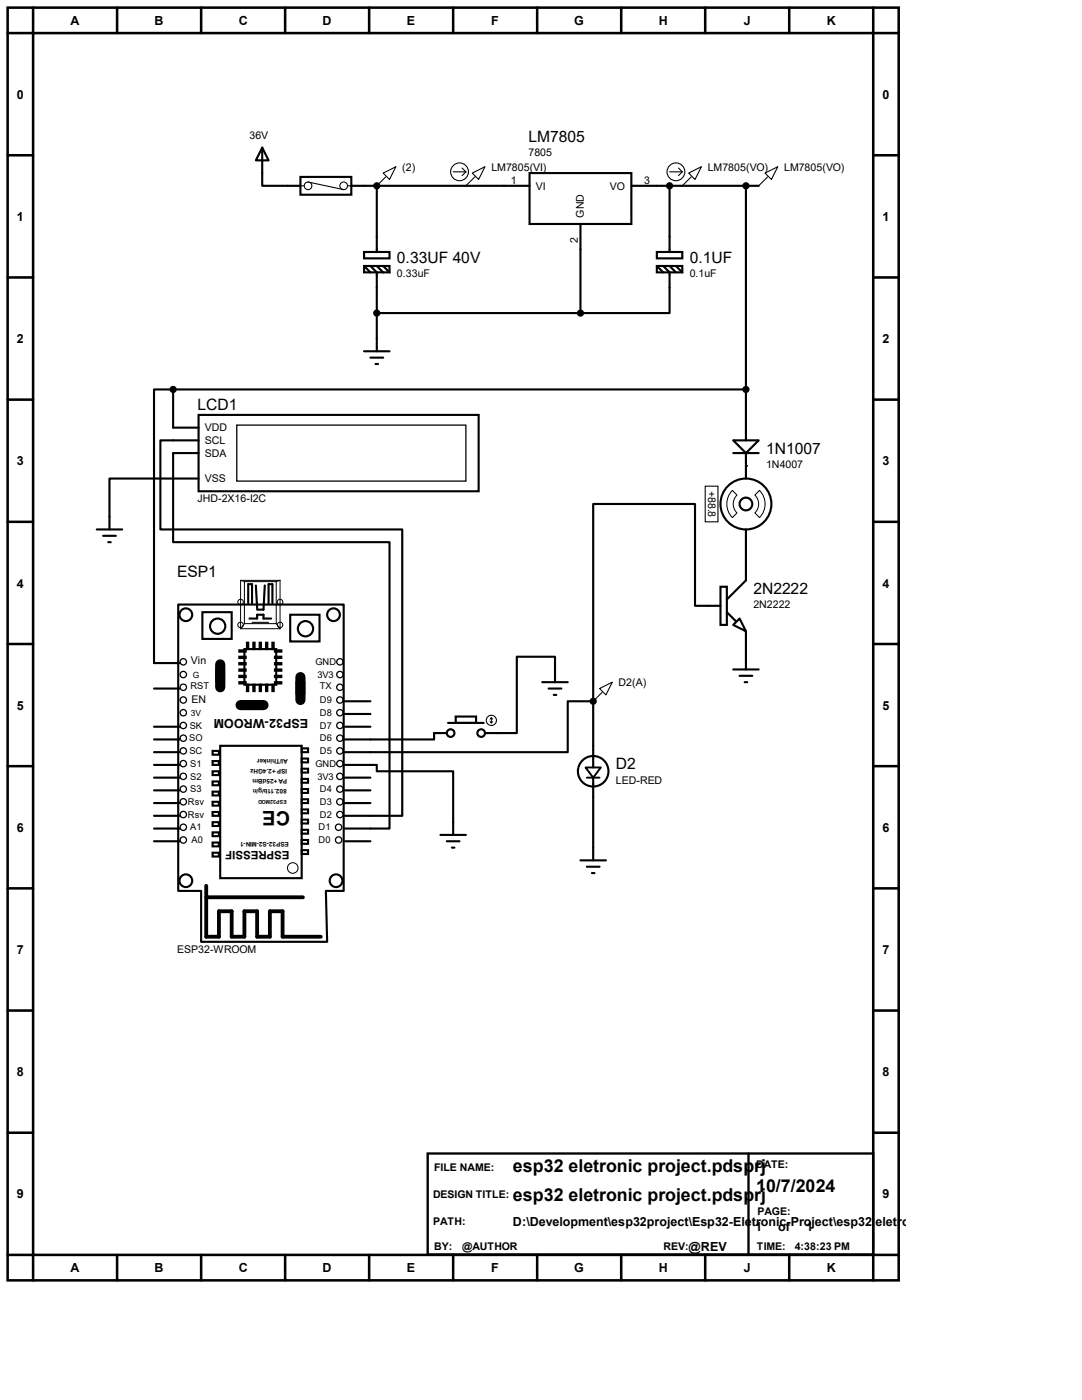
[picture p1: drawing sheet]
<svg xmlns="http://www.w3.org/2000/svg" width="216mm" height="279mm" viewBox="0 0 216 279" stroke-linecap="round" stroke-linejoin="round" font-family="sans-serif">
<g fill="none" stroke="#000" stroke-width=".51">
<path d="M1.5 1.5h177.8v254h-177.8zM6.6 6.6h167.6v243.8h-167.6zM6.6 1.5v5.1h-5.1M23.4 1.5v5.1M40.1 1.5v5.1M56.9 1.5v5.1M73.7 1.5v5.1M90.4 1.5v5.1M107.2 1.5v5.1M124 1.5v5.1M140.7 1.5v5.1M157.5 1.5v5.1"/>
<path d="M174.2 1.5v5.1h5.1M1.5 31h5.1M174.2 31h5.1M1.5 55.4h5.1M174.2 55.4h5.1M1.5 79.8h5.1M174.2 79.8h5.1M1.5 104.1h5.1M174.2 104.1h5.1M1.5 128.5h5.1M174.2 128.5h5.1M1.5 152.9h5.1"/>
<path d="M174.2 152.9h5.1M1.5 177.3h5.1M174.2 177.3h5.1M1.5 201.7h5.1M174.2 201.7h5.1M1.5 226.1h5.1M174.2 226.1h5.1M1.5 250.4h5.1v5.1M23.4 250.4v5.1M40.1 250.4v5.1M56.9 250.4v5.1M73.7 250.4v5.1"/>
<path d="M90.4 250.4v5.1M107.2 250.4v5.1M124 250.4v5.1M140.7 250.4v5.1M157.5 250.4v5.1M179.3 250.4h-5.1v5.1"/>
</g>
<path d="M85.3 230.2h88.9v20.2h-88.9zM149.4 230.2v20.2" fill="none" stroke="#000" stroke-width=".47"/>
<g fill="none" stroke="#000" stroke-width=".42">
<path d="M52.3 29.5l1.3 2.5h-2.5zM52.3 29.5v7.6h7.6M59.9 35.3h10.2v3.6h-10.2zM70.1 37.1h35.6M75.2 37.1v13.2M105.7 34.5h20.3v10.2h-20.3zM126 37.1h25.4M133.6 37.1v13.2M148.8 37.1v50.8M72.6 50.3h5.1v1.3h-5.1zM72.6 53.1h5.1v1.3h-5.1zM72.6 53.1l1.3 1.3"/>
<path d="M73.9 53.1l1.3 1.3v15.7M75.2 53.1l1.3 1.3M76.5 53.1l1.2 1.3M115.8 44.7v17.8M131.1 50.3h5v1.3h-5zM131.1 53.1h5v1.3h-5zM131.1 53.1l1.2 1.3M132.3 53.1l1.3 1.3v8.1h-17.8M133.6 53.1l1.3 1.3M134.9 53.1l1.2 1.3M34.5 77.7h-3.8v54.6h5.1M34.5 77.7h114.3"/>
<path d="M34.5 77.7v7.6h5.1M72.6 70.1h5.1M73.9 71.4h2.6M74.9 72.6h.5M75.2 62.5h40.6M39.6 82.8h55.9v15.2h-55.9zM39.6 95.5h-17.8v10.2M39.6 90.4h-5.1v17.8h43.2v57.2h-8.9M39.6 87.9h-7.6v17.8h48.3v57.1h-11.5M146.3 87.9h5.1l-2.6 2.5zM146.3 90.4h5.1M148.8 90.4v5.1"/>
<path d="M19.3 105.7h5.1M20.6 106.9h2.5M21.6 108.2h.5M51.1 116.8l.2 4.6M52.8 116.8l-.2 4.9h-1.3M143.8 117.1h1.2v7.6h-1.2zM148.8 105.7v10.1l-3.8 3.8M30.7 137.4h5.1M35.6 120.6h33v57.2h-3.6l.3 10.2h-25.2v-10.2h-4.5zM40.4 122.2h5.8v5.3h-5.8zM43.2 133.6h1.5v2.3h-1.5zM47.8 136.1h1.2v.3h-1.2z"/>
<path d="M47.8 134.9h1.2v.2h-1.2zM47.8 133.6h1.2v.3h-1.2zM47.8 132.3h1.2v.3h-1.2zM47.8 131.1h1.2v.2h-1.2zM47.8 129.8h1.2v.2h-1.2zM48.8 129.5h6.3v7.2h-6.3zM49.3 136.7h.2v1.2h-.2zM49.3 128.3h.2v1.2h-.2zM49.3 140h2.3v1.5h-2.3zM49.5 120.4v-3.8h.8v3.8M49.8 123.4h1.5v-.7h1.3v.7h1.5M50.5 136.7h.3v1.2h-.3z"/>
<path d="M50.5 128.3h.3v1.2h-.3zM51.8 136.7h.3v1.2h-.3zM51.8 128.3h.3v1.2h-.3zM53.1 136.7h.2v1.2h-.2zM53.1 128.3h.2v1.2h-.2zM53.6 120.4v-3.8h.8v3.8M54.4 136.7h.2v1.2h-.2zM54.4 128.3h.2v1.2h-.2zM54.9 136.1h1.2v.3h-1.2zM54.9 134.9h1.2v.2h-1.2zM54.9 133.6h1.2v.3h-1.2zM54.9 132.3h1.2v.3h-1.2z"/>
<path d="M54.9 131.1h1.2v.2h-1.2zM54.9 129.8h1.2v.2h-1.2zM57.9 122.7h5.9v5.3h-5.9zM59.2 136.1h1.5v2.3h-1.5zM68.8 140h5.1M108.2 136.1h5.1M109.5 137.4h2.5M110.5 138.7h.5M110.7 136.1v-5h-7.6v15.2h-6.3M118.4 140h-5.1v10.1h-44.5M118.4 140v13.2M143.8 120.9h-5.1v-20.3h-20.3v39.4"/>
<path d="M145 122.2l1.8 1.8M146.3 124.7l1.3-1.3 1.2 2.6zM146.3 133.6h5.1M147.6 134.9h2.5M148.6 136.1h.5M148.8 126v7.6M30.7 157.7h5.1M30.7 150.1h5.1M30.7 147.6h5.1M30.7 145h5.1M30.7 152.7h5.1M30.7 155.2h5.1"/>
<path d="M42.4 158h1.3v.7h-1.3zM42.4 156h1.3v.7h-1.3zM42.4 153.9h1.3v.8h-1.3zM42.4 151.9h1.3v.8h-1.3zM42.4 149.9h1.3v.7h-1.3zM43.9 148.8h16.3v26.5h-16.3zM60.2 159.5h1.3v.8h-1.3zM60.2 157.5h1.3v.7h-1.3zM60.2 155.4h1.3v.8h-1.3zM60.2 153.4h1.3v.8h-1.3zM60.2 151.4h1.3v.7h-1.3zM60.2 149.4h1.3v.7h-1.3z"/>
<path d="M68.8 152.7h6.4v1.2h15.2v12.7M68.8 157.7h5.1M68.8 145h5.1M68.8 142.5h5.1M68.8 155.2h5.1M89.2 146.3h-2.6v1.3h-17.8M89.4 144.3h7.1M90.9 143h4.1v1.3h-4.1zM118.4 155.2v16.5M30.7 167.9h5.1M30.7 165.4h5.1M30.7 162.8h5.1"/>
<path d="M30.7 160.3h5.1M42.4 170.2h1.3v.7h-1.3zM42.4 168.1h1.3v.8h-1.3zM42.4 166.1h1.3v.8h-1.3zM42.4 164.1h1.3v.7h-1.3zM42.4 162.1h1.3v.7h-1.3zM42.4 160h1.3v.8h-1.3zM60.2 169.7h1.3v.7h-1.3zM60.2 167.6h1.3v.8h-1.3zM60.2 165.6h1.3v.8h-1.3zM60.2 163.6h1.3v.7h-1.3zM60.2 161.5h1.3v.8h-1.3z"/>
<path d="M68.8 167.9h5.1M68.8 160.3h5.1M87.9 166.6h5.1M89.2 167.9h2.5M90.2 169.2h.5M115.8 171.7h5.1M117.1 173h2.5M118.1 174.2h.5"/>
<circle cx="148.8" cy="100.6" r="5.1"/>
<circle cx="148.8" cy="100.6" r="1.27"/>
<circle cx="37.1" cy="122.7" r="1.27"/>
<circle cx="43.4" cy="125" r="1.52"/>
<circle cx="61" cy="125.5" r="1.52"/>
<circle cx="66.5" cy="122.7" r="1.27"/>
<circle cx="89.9" cy="146.3" r=".76"/>
<circle cx="96" cy="146.3" r=".76"/>
<circle cx="118.4" cy="153.9" r="3"/>
<circle cx="37.1" cy="175.8" r="1.27"/>
<circle cx="67.1" cy="175.8" r="1.27"/>
</g>
<g fill="#000">
<circle cx="75.2" cy="37.1" r=".21"/>
<circle cx="148.8" cy="93" r=".21"/>
<circle cx="118.4" cy="140" r=".21"/>
</g>
<g fill="#000" stroke="#000" stroke-width=".42">
<circle cx="75.2" cy="37.1" r=".51"/>
<circle cx="133.6" cy="37.1" r=".51"/>
<circle cx="148.8" cy="37.1" r=".51"/>
<circle cx="34.5" cy="77.7" r=".51"/>
<circle cx="75.2" cy="62.5" r=".51"/>
<circle cx="115.8" cy="62.5" r=".51"/>
<circle cx="148.8" cy="77.7" r=".51"/>
<circle cx="118.4" cy="140" r=".51"/>
</g>
<g fill="none" stroke="#000" stroke-width=".21">
<path d="M59.9 37.1h.8M61.5 36.3l7.1 1.5M69.3 37.1h.8M76.5 34.5l2.5-1.2-1.3 2.5zM77 35.3l-1.8 1.8M90.4 34.3h2.6M92.2 33.5l.8 .8M93 34.3l-.8 .8M94.2 34.5l2.6-1.2-1.3 2.5zM94.7 35.3l-1.7 1.8M133.6 34.3h2.5M135.4 33.5l.7 .8"/>
<path d="M136.1 34.3l-.7 .8M137.4 34.5l2.6-1.2-1.3 2.5zM137.9 35.3l-1.8 1.8M152.7 34.5l2.5-1.2-1.3 2.5zM153.2 35.3l-1.8 1.8M140.7 97h2.6v7.1h-2.6zM50.3 124.2h3.3M119.6 137.4l2.6-1.3-1.3 2.6zM120.1 138.2l-1.7 1.8M97.8 144l.2 .3M98 143.3v1M98 143.3l-.2 .2"/>
<path d="M98 143.3l.3 .2M98.3 144l-.3 .3"/>
<circle cx="61.5" cy="37.1" r=".76"/>
<circle cx="68.6" cy="37.1" r=".76"/>
<circle cx="91.7" cy="34.3" r="1.78"/>
<circle cx="134.9" cy="34.3" r="1.78"/>
<circle cx="98" cy="143.8" r="1.02"/>
</g>
<g fill="none" stroke="#000" stroke-width=".25">
<path d="M47.2 84.8h45.8v11.2h-45.8z"/>
<circle cx="36.6" cy="132.1" r=".64"/>
<circle cx="36.6" cy="139.7" r=".64"/>
<circle cx="36.6" cy="137.2" r=".64"/>
<circle cx="36.6" cy="134.6" r=".64"/>
<circle cx="67.8" cy="132.1" r=".64"/>
<circle cx="67.8" cy="134.6" r=".64"/>
<circle cx="67.8" cy="137.2" r=".64"/>
<circle cx="67.8" cy="139.7" r=".64"/>
<circle cx="36.6" cy="154.9" r=".64"/>
<circle cx="36.6" cy="142.2" r=".64"/>
<circle cx="36.6" cy="147.3" r=".64"/>
<circle cx="36.6" cy="149.9" r=".64"/>
<circle cx="36.6" cy="157.5" r=".64"/>
<circle cx="36.6" cy="152.4" r=".64"/>
<circle cx="36.6" cy="144.8" r=".64"/>
<circle cx="67.8" cy="154.9" r=".64"/>
<circle cx="67.8" cy="157.5" r=".64"/>
<circle cx="67.8" cy="147.3" r=".64"/>
<circle cx="67.8" cy="149.9" r=".64"/>
<circle cx="67.8" cy="142.2" r=".64"/>
<circle cx="67.8" cy="152.4" r=".64"/>
<circle cx="67.8" cy="144.8" r=".64"/>
<circle cx="36.6" cy="162.6" r=".64"/>
<circle cx="36.6" cy="160" r=".64"/>
<circle cx="36.6" cy="165.1" r=".64"/>
<circle cx="36.6" cy="167.6" r=".64"/>
<circle cx="67.6" cy="167.6" r=".64"/>
<circle cx="67.6" cy="165.1" r=".64"/>
<circle cx="67.8" cy="162.6" r=".64"/>
<circle cx="67.8" cy="160" r=".64"/>
</g>
<g fill="none" stroke="#000" stroke-width=".2">
<path d="M146.1 97.9l1 .9a2.46 2.46 0 0 0 0 3.6l-1 .9a3.9 3.9 0 0 1 0-5.4zM151.6 97.9a3.9 3.9 0 0 1 0 5.4l-1-.9a2.46 2.46 0 0 0 0-3.6zM48 115.8h7.9v9.7h-7.9zM48 115.8l.8 .3M48.8 116.1h6.3v8.4h-6.3zM55.9 115.8l-.8 .3M48.8 124.5l-.8 1M55.1 124.5l.8 1"/>
<circle cx="48" cy="120.1" r=".55"/>
<circle cx="48" cy="124.7" r=".55"/>
<circle cx="55.9" cy="124.7" r=".55"/>
<circle cx="55.9" cy="120.1" r=".55"/>
<circle cx="58.4" cy="173.2" r="1.06"/>
</g>
<path d="M43.9 132.6v4.6M59.9 135.1v4.6M48 140.7h4.6" fill="none" stroke="#000" stroke-width="2"/>
<path d="M41.1 176.8v10.1h2.6v-5h2.5v5h2.6v-5h2.5v5h2.5v-5h2.6v5h7.6M41.1 179.1h19.4" fill="none" stroke="#000" stroke-width=".76"/>
<path d="M116.8 153.2h3.1l-1.5 2zM117.1 155.2h2.5" fill="none" stroke="#000" stroke-width=".38"/>
<text font-size="4" x="57.9" y="161.8" transform="rotate(-180 57.9 161.8)">CE</text>
<g font-size="3.5">
<text x="102.4" y="233.8">esp32 eletronic project.pdsprj</text>
<text x="102.4" y="239.6">esp32 eletronic project.pdsprj</text>
<text x="150.9" y="237.9">10/7/2024</text>
</g>
<g font-size="3.1">
<text x="105.5" y="28.3">LM7805</text>
<text x="79.2" y="52.4">0.33UF 40V</text>
<text x="137.6" y="52.4">0.1UF</text>
<text x="39.4" y="81.9">LCD1</text>
<text x="152.9" y="90.5">1N1007</text>
<text x="35.3" y="115.1">ESP1</text>
<text x="150.3" y="118.4">2N2222</text>
<text x="122.9" y="153.5">D2</text>
</g>
<g font-size="2.5">
<text x="14.1" y="5">A</text>
<text x="30.8" y="5">B</text>
<text x="47.6" y="5">C</text>
<text x="64.4" y="5">D</text>
<text x="81.2" y="5">E</text>
<text x="98" y="5">F</text>
<text x="114.6" y="5">G</text>
<text x="131.4" y="5">H</text>
<text x="148.4" y="5">J</text>
<text x="165" y="5">K</text>
<text x="3.4" y="19.7">0</text>
<text x="176.1" y="19.7">0</text>
<text x="3.4" y="44.1">1</text>
<text x="176.1" y="44.1">1</text>
<text x="3.4" y="68.5">2</text>
<text x="176.1" y="68.5">2</text>
<text x="3.4" y="92.9">3</text>
<text x="176.1" y="92.9">3</text>
<text x="3.4" y="117.3">4</text>
<text x="176.1" y="117.3">4</text>
<text x="3.4" y="141.6">5</text>
<text x="61.5" y="143.4" transform="rotate(-180 61.5 143.4)">ESP32-WROOM</text>
<text x="176.1" y="141.6">5</text>
<text x="3.4" y="166">6</text>
<text x="176.1" y="166">6</text>
<text x="3.4" y="190.4">7</text>
<text x="176.1" y="190.4">7</text>
<text x="3.4" y="214.8">8</text>
<text x="176.1" y="214.8">8</text>
<text x="3.4" y="239.2">9</text>
<text x="176.1" y="239.2">9</text>
<text x="102.4" y="244.6">D:\Development\esp32project\Esp32-Eletronic-Project\esp32 eletronic project.pdsprj</text>
<text x="150.7" y="245.6">1</text>
<text x="155.3" y="245.6">of</text>
<text x="160.9" y="245.6">1</text>
<text x="137.4" y="249.7">@REV</text>
<text x="14.1" y="253.9">A</text>
<text x="30.8" y="253.9">B</text>
<text x="47.6" y="253.9">C</text>
<text x="64.4" y="253.9">D</text>
<text x="81.2" y="253.9">E</text>
<text x="98" y="253.9">F</text>
<text x="114.6" y="253.9">G</text>
<text x="131.4" y="253.9">H</text>
<text x="148.4" y="253.9">J</text>
<text x="165" y="253.9">K</text>
</g>
<text font-size="2.3" x="57.8" y="169.9" transform="rotate(-180 57.8 169.9)">ESPRESSIF</text>
<g font-size="2.1">
<text x="49.8" y="27.7">36V</text>
<text x="80.3" y="34">(2)</text>
<text x="98" y="34">LM7805(VI)</text>
<text x="105.5" y="31.2">7805</text>
<text x="141.2" y="34">LM7805(VO)</text>
<text x="156.5" y="34">LM7805(VO)</text>
<text x="101.9" y="36.7">1</text>
<text x="106.9" y="37.8">VI</text>
<text x="121.7" y="37.8">VO</text>
<text x="128.5" y="36.7">3</text>
<text x="116.5" y="43.4" transform="rotate(-90 116.5 43.4)">GND</text>
<text x="115.3" y="48.4" transform="rotate(-90 115.3 48.4)">2</text>
<text x="79.2" y="55.3">0.33uF</text>
<text x="137.6" y="55.3">0.1uF</text>
<text x="40.9" y="88.6">SCL</text>
<text x="40.9" y="86.1">VDD</text>
<text x="40.9" y="91.2">SDA</text>
<text x="152.9" y="93.4">1N4007</text>
<text x="39.4" y="100.2">JHD-2X16-I2C</text>
<text x="40.9" y="96.3">VSS</text>
<text x="141.3" y="97.9" transform="rotate(90 141.3 97.9)">+88.8</text>
<text x="150.3" y="121.4">2N2222</text>
<text x="38.1" y="132.6">Vin</text>
<text x="123.4" y="136.9">D2(A)</text>
<text x="38.2" y="140.2">EN</text>
<text x="122.9" y="156.4">LED-RED</text>
<text x="35.3" y="190.1">ESP32-WROOM</text>
<text x="86.6" y="233.7">FILE NAME:</text>
<text x="150.9" y="233.2">DATE:</text>
<text x="86.4" y="239.1">DESIGN TITLE:</text>
<text x="86.4" y="244.5">PATH:</text>
<text x="151.1" y="242.6">PAGE:</text>
<text x="86.6" y="249.4">BY:</text>
<text x="92.2" y="249.4">@AUTHOR</text>
<text x="132.4" y="249.6">REV:</text>
<text x="151" y="249.6">TIME:</text>
<text x="158.6" y="249.6">4:38:23 PM</text>
</g>
<g font-size="1.9">
<text x="38" y="137.5">RST</text>
<text x="62.9" y="132.7">GND</text>
<text x="63.3" y="135.3">3V3</text>
<text x="63.8" y="137.5">TX</text>
<text x="63.8" y="142.9">D8</text>
<text x="63.8" y="140.3">D9</text>
<text x="37.8" y="148">SO</text>
<text x="37.8" y="145.4">SK</text>
<text x="63.8" y="148">D6</text>
<text x="63.8" y="145.4">D7</text>
<text x="37.8" y="150.5">SC</text>
<text x="38" y="153">S1</text>
<text x="38" y="155.6">S2</text>
<text x="62.9" y="153">GND</text>
<text x="63.3" y="155.6">3V3</text>
<text x="63.8" y="150.5">D5</text>
<text x="37.5" y="160.7">Rsv</text>
<text x="38" y="158.1">S3</text>
<text x="63.8" y="160.7">D3</text>
<text x="63.8" y="158.1">D4</text>
<text x="37.5" y="163.2">Rsv</text>
<text x="38" y="165.7">A1</text>
<text x="63.6" y="165.7">D1</text>
<text x="63.8" y="163.2">D2</text>
<text x="38.2" y="168.3">A0</text>
<text x="63.6" y="168.3">D0</text>
</g>
<g font-size="1.7">
<text x="38.5" y="135.2">G</text>
<text x="38.1" y="142.8">3V</text>
</g>
<g font-size="1.3">
<text x="57.3" y="153.5" transform="rotate(-180 57.3 153.5)">ISP +2.4GHz</text>
<text x="57.3" y="155.5" transform="rotate(-180 57.3 155.5)">PA +25dBm</text>
<text x="57.4" y="151.5" transform="rotate(-180 57.4 151.5)">AI/Thinker</text>
<text x="57.2" y="157.6" transform="rotate(-180 57.2 157.6)">802.11b/g/n</text>
<text x="57.7" y="168" transform="rotate(-180 57.7 168)">ESP32-S2-MIN-1</text>
</g>
<text font-size="1.1" x="57.2" y="159.7" transform="rotate(-180 57.2 159.7)">ESP32MOD</text>
</svg>
